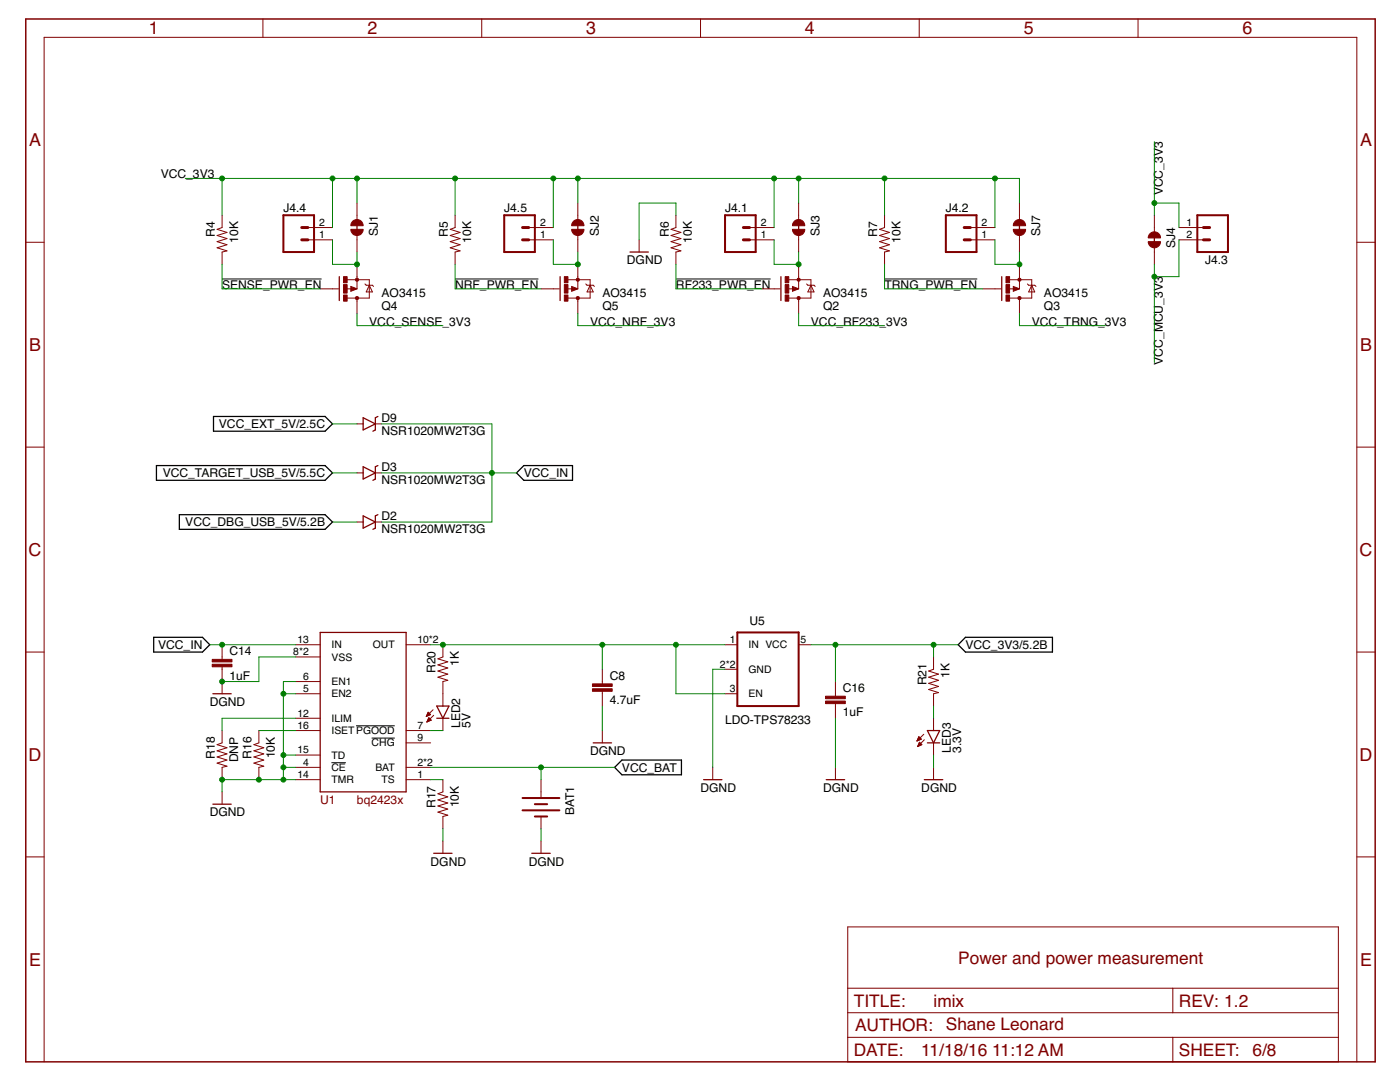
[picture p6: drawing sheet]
<svg xmlns="http://www.w3.org/2000/svg" width="279mm" height="216mm" viewBox="0 0 279 216" stroke-linecap="round" stroke-linejoin="round" font-family="sans-serif">
<path d="M44.3 55.7h19.9M90.8 55.7h16.6M134.9 55.7h18.9M176.5 55.7h18.5M66.1 152.2h2.9M71.1 144.8h7.7M74.2 147.3h4.6" fill="none" stroke="#000" stroke-width=".2"/>
<path d="M31.2 92.9h33.7l1.5 1.5-1.5 1.4h-33.7zM42.6 83.1h22.3l1.5 1.5-1.5 1.4h-22.3zM103.1 94.4l1.4-1.5h9.8v2.9h-9.8zM35.8 102.7h29.1l1.5 1.5-1.5 1.4h-29.1zM30.7 127.2h9.7l1.5 1.5-1.5 1.4h-9.7zM192.7 127.2h17.3v2.9h-17.3l-1.5-1.4zM122.7 153.1l1.4-1.4h11.9v2.9h-11.9z" fill="none" stroke="#000" stroke-width=".25"/>
<path d="M56.6 42.9h6.1v7.4h-6.1zM100.6 42.9h6.1v7.4h-6.1zM144.7 42.9h6.1v7.4h-6.1zM188.8 42.9h6.1v7.4h-6.1zM239 42.9h6.1v7.4h-6.1zM147.2 126.2h12.2v14.7h-12.2zM104.3 159.2h7.3M104.3 161.7h7.3M106.7 160.5h2.5M106.7 162.9h2.5" fill="none" stroke="#800000" stroke-width=".4"/>
<g fill="none" stroke="#800000" stroke-width=".2">
<path d="M52.5 3.8v3.7M96.1 3.8v3.7M139.8 3.8v3.7M183.5 3.8v3.7M227.1 3.8v3.7M5.1 48.3h3.7M44.3 42.9v2.5l-1 .4 2 .6-2 .6 2 .6-2 .6 2 .6-2 .6 2 .7-1 .2v2.4M61.4 47.9h5M61.4 45.4h5M63.9 57.6h3.7M69.3 55.8h4.4v3.7h-4.4M69.3 57.6h.8"/>
<path d="M70 57.1l1.2 .5-1.2 .5zM71.2 40.5v3.3M71.2 47v3.3M71.2 52.7v4.9M71.2 59.5v3M72.8 56.7l.3 .2h1.2l.2 .2M73.7 56.9l.6 1.4h-1.2zM90.8 42.9v2.5l-.9 .4 1.9 .6-1.9 .6 1.9 .6-1.9 .6 1.9 .6-1.9 .6 1.9 .7-1 .2v2.4M105.5 47.9h4.9M105.5 45.4h4.9M108 57.6h3.6M113.3 55.8h4.5v3.7h-4.4"/>
<path d="M113.3 57.6h.9M114.1 57.1l1.2 .5-1.2 .5zM115.3 40.5v3.3M115.3 47v3.3M115.3 52.7v4.9M115.3 59.5v3M116.9 56.7l.3 .2h1.2l.2 .2M117.8 56.9l.6 1.4h-1.2zM127.6 47.9v2.4M134.9 42.9v2.5l-1 .4 2 .6-2 .6 2 .6-2 .6 2 .6-2 .6 2 .7-1 .2v2.4M149.6 47.9h4.9M149.6 45.4h4.9"/>
<path d="M152 57.6h3.7M157.4 55.8h4.4v3.7h-4.3M157.4 57.6h.9M158.2 57.1l1.2 .5-1.2 .5zM159.4 40.5v3.3M159.4 47v3.3M159.4 52.7v4.9M159.4 59.5v3M161 56.7l.2 .2h1.3l.2 .2M161.8 56.9l.7 1.4h-1.3zM176.5 42.9v2.5l-1 .4 2 .6-2 .6 2 .6-2 .6 2 .6-2 .6 2 .7-1 .2v2.4M193.7 47.9h4.9"/>
<path d="M193.7 45.4h4.9M196.1 57.6h3.7M201.5 55.8h4.4v3.7h-4.4M201.5 57.6h.9M202.2 57.1l1.3 .5-1.3 .5zM203.5 40.5v3.3M203.5 47v3.3M203.5 52.7v4.9M203.5 59.5v3M205 56.7l.3 .2h1.2l.3 .2M205.9 56.9l.6 1.4h-1.2zM230.4 42.9v3.4"/>
<path d="M230.4 49.4v3.3M235.3 47.9h4.9M235.3 45.4h4.9M270.8 48.3h3.6M5.1 89.2h3.7M71.2 84.6h1.3M71.2 94.4h1.3M74.9 84.6h1.2M74.9 94.4h1.2M270.8 89.2h3.6M71.2 104.2h1.3M74.9 104.2h1.2"/>
<path d="M5.1 130.1h3.7M44.3 128.7v2.9M44.3 133.1v5.3M59 138.4h4.9M59 128.7h4.9M59 136h4.9M59 131.1h4.9M81 128.7h4.9M88.4 128.7v2.4l-1 .4 2 .6-2 .6 2 .6-2 .6 2 .6-2 .6 2 .6-1 .3v4.9M120.2 133.5v3M120.2 137.9v3M144.7 138.4h2.5"/>
<path d="M144.7 133.5h2.5M144.7 128.7h2.5M159.4 128.7h2.4M166.7 136v2.9M186.3 131.1v2.4l-1 .4 2 .6-2 .6 2 .6-2 .7 2 .6-2 .6 2 .6-1 .2v2.5M270.8 130.1h3.6M44.3 145.8v2.4l-1 .4 2 .6-2 .6 2 .6-2 .6 2 .7-2 .6 2 .6-1 .2v2.5M44.3 158v2.5M51.7 145.8v2.4l-1 .4 1.9 .6-1.9 .6 1.9 .6-1.9 .6 1.9 .7-1.9 .6 1.9 .6-.9 .2v2.5M59 143.3h4.9M59 153.1h4.9M59 145.8h4.9"/>
<path d="M59 150.7h4.9M59 155.6h4.9M81 148.2h4.9M81 153.1h4.9M81 145.8h4.9M81 155.6h4.9M85.1 142.9h.1M85.2 142.8h.3M85.2 142.7h.5M85.2 144.1h.1M85.3 142.6h.6M85.3 143.9h.2"/>
<path d="M85.3 142.5h.5M85.3 143.8h.4M85.3 142.3h.4M85.3 143.7h.7M85.4 142.2h.2M85.4 143.6h.6M85.4 142.1l.5 .5-.8 .4zM85.4 143.5h.5M85.5 143.4h.2M85.6 143.3h.1M85.6 143.2l.5 .5-.9 .4zM86.4 141.6l-1.3 1.4"/>
<path d="M86.6 142.7l-1.4 1.4M88.4 143.3v2.5M88.4 155.6v2.4l-1 .4 2 .6-2 .6 2 .6-2 .6 2 .6-2 .7 2 .6-1 .2v2.5M108 155.6v3.4M120.2 145.8v2.4M142.2 153.1v2.5M166.7 140.4v2.9M166.7 153.1v2.5M183 147.8h.1M183 147.7h.3M183.1 147.6h.5M183.2 147.5h.6"/>
<path d="M183.2 148.9h.1M183.2 147.4h.6M183.2 148.8h.4M183.3 147.3h.4M183.3 148.7h.5M183.3 147.2h.2M183.3 148.5h.6M183.3 147h.1M183.4 147l.5 .5-.9 .3zM183.4 148.4h.4M183.4 148.3h.3M183.5 148.2h.1"/>
<path d="M183.5 148.1l.5 .5-.9 .4zM184.4 146.5l-1.4 1.3M184.5 147.6l-1.4 1.4M186.3 143.3v2.5M186.3 148.2v2.5M186.3 153.1v2.5M5.1 171h3.7M88.4 167.8v2.5M108 162.9v2.5M108 167.8v2.5M270.8 171h3.6M169.2 185h97.9v26.9h-97.9z"/>
<path d="M169.2 197.2h97.9M234.1 197.2v4.9M8.8 211.9v-204.4h262v204.4M169.2 202.1h97.9M169.2 207h97.9M234.1 207v4.9"/>
</g>
<g fill="#800000" stroke="#800000" stroke-width=".2">
<path d="M164.8 139.9h3.9v.5h-3.9z"/>
<path d="M164.8 138.9h3.9v.5h-3.9z"/>
<path d="M42.4 132.5h3.9v.6h-3.9z"/>
<path d="M42.4 131.6h3.9v.5h-3.9z"/>
<path d="M68.6 55.2h.7v1.2h-.7z"/>
<path d="M68.6 58.9h.7v1.2h-.7z"/>
<path d="M68.6 56.8h.7v1.7h-.7z"/>
<path d="M112.6 55.2h.7v1.2h-.7z"/>
<path d="M112.6 58.9h.7v1.2h-.7z"/>
<path d="M112.6 56.8h.7v1.7h-.7z"/>
<path d="M156.7 55.2h.7v1.2h-.7z"/>
<path d="M156.7 58.9h.7v1.2h-.7z"/>
<path d="M156.7 56.8h.7v1.7h-.7z"/>
<path d="M200.8 55.2h.7v1.2h-.7z"/>
<path d="M200.8 58.9h.7v1.2h-.7z"/>
<path d="M200.8 56.8h.7v1.7h-.7z"/>
<path d="M118.2 137.4h4v.5h-4z"/>
<path d="M118.2 136.5h4v.5h-4z"/>
</g>
<g fill="none" stroke="#800000" stroke-width=".25">
<path d="M67.7 55.2v4.8M71.2 44.7v1.7M111.8 55.2v4.8M115.3 44.7v1.7M125.7 50.3h3.7M155.9 55.2v4.8M159.4 44.7v1.7M199.9 55.2v4.8M203.5 44.7v1.7M230.4 47.1v1.7M72.5 83.4l2.4 1.2-2.4 1.2zM72.5 93.1l2.4 1.3-2.4 1.2z"/>
<path d="M75.4 83.1l-.5 .3v2.4l-.5 .2M75.4 92.9l-.5 .2v2.5l-.5 .2M72.5 102.9l2.4 1.3-2.4 1.2zM75.4 102.7l-.5 .2v2.5l-.5 .2M42.5 138.4h3.6M63.9 126.2h17.1v31.8h-17.1zM87.2 140.9h2.4l-1.2 2.4zM87.2 143.3h2.4M118.4 148.2h3.6M140.4 155.6h3.7M164.9 155.6h3.7M184.5 155.6h3.7"/>
<path d="M185.1 145.8h2.4l-1.2 2.4zM185.1 148.2h2.4M42.5 160.5h3.6M86.6 170.3h3.6M106.1 170.3h3.7"/>
</g>
<path d="M5.1 3.8h269.3v208.1h-269.3zM70.1 57.4l.9 .2-.9 .3v-.3h.3M114.2 57.4l.9 .2-.9 .3v-.3h.2M158.3 57.4l.8 .2-.8 .3v-.3h.2M202.4 57.4l.8 .2-.8 .3v-.3h.2" fill="none" stroke="#800000" stroke-width=".3"/>
<g fill="#800000" stroke="#800000" stroke-width=".2">
<path d="M71 55.6h.5v.4l-.3 .1-.2-.1z" fill-rule="evenodd"/>
<path d="M115.1 55.6h.4v.4l-.2 .1-.2-.1z" fill-rule="evenodd"/>
<path d="M159.2 55.6h.4v.4l-.2 .1-.2-.1z" fill-rule="evenodd"/>
<path d="M71.2 45.8h1.3a1.19 1.19 0 0 1-1.3 1.2z" fill-rule="evenodd"/>
<path d="M70 45.8h1.2v1.2a1.19 1.19 0 0 1-1.2-1.2z" fill-rule="evenodd"/>
<path d="M70.4 44.1a1.23 1.23 0 0 1 1.4-.2 1.23 1.23 0 0 1 .7 1.1h-2.5l.1-.4z" fill-rule="evenodd"/>
<path d="M115.3 45.8h1.2a1.19 1.19 0 0 1-1.2 1.2z" fill-rule="evenodd"/>
<path d="M114.1 45.8h1.2v1.2a1.19 1.19 0 0 1-1.2-1.2z" fill-rule="evenodd"/>
<path d="M114.5 44.1a1.23 1.23 0 0 1 1.3-.2 1.23 1.23 0 0 1 .7 1.1h-2.4l.1-.4z" fill-rule="evenodd"/>
<path d="M159.4 45.8h1.2a1.19 1.19 0 0 1-1.2 1.2z" fill-rule="evenodd"/>
<path d="M158.2 45.8h1.2v1.2a1.19 1.19 0 0 1-1.2-1.2z" fill-rule="evenodd"/>
<path d="M158.6 44.1a1.23 1.23 0 0 1 1.3-.2 1.23 1.23 0 0 1 .7 1.1h-2.4v-.4z" fill-rule="evenodd"/>
<path d="M230.4 48.2h1.2a1.23 1.23 0 0 1-1.2 1.2z" fill-rule="evenodd"/>
<path d="M229.2 48.2h1.2v1.2a1.23 1.23 0 0 1-1.2-1.2z" fill-rule="evenodd"/>
<path d="M229.4 46.8a1.23 1.23 0 0 1 1.3-.5 1.23 1.23 0 0 1 .9 1.2h-2.4z" fill-rule="evenodd"/>
<path d="M203.2 55.6h.5v.4l-.2 .1-.3-.1z" fill-rule="evenodd"/>
<path d="M203.5 45.8h1.2a1.19 1.19 0 0 1-1.2 1.2z" fill-rule="evenodd"/>
<path d="M202.2 45.8h1.3v1.2a1.19 1.19 0 0 1-1.3-1.2z" fill-rule="evenodd"/>
<path d="M202.6 44.1a1.23 1.23 0 0 1 1.4-.2 1.23 1.23 0 0 1 .7 1.1h-2.5l.1-.4z" fill-rule="evenodd"/>
<circle cx="71.3" cy="59.5" r=".32"/>
<circle cx="115.3" cy="59.5" r=".32"/>
<circle cx="159.4" cy="59.5" r=".32"/>
<circle cx="203.5" cy="59.5" r=".32"/>
</g>
<path d="M60.2 45.4h1.2M60.2 47.9h1.2M104.3 45.4h1.2M104.3 47.9h1.2M148.4 45.4h1.2M148.4 47.9h1.2M192.4 45.4h1.3M192.4 47.9h1.3M240.2 45.4h1.2M240.2 47.9h1.2" fill="none" stroke="#800000" stroke-width=".59"/>
<g fill="none" stroke="#008000" stroke-width=".2">
<path d="M37 35.6h166.5v4.9M44.3 35.6v7.3M66.4 35.6v9.8M71.2 35.6v4.9M90.8 35.6v7.3M110.4 35.6v9.8M115.3 35.6v4.9M154.5 35.6v9.8M159.4 35.6v4.9M176.5 35.6v7.3M198.6 35.6v9.8M230.4 28.3v14.6"/>
<path d="M44.3 52.7v4.9h19.6M66.4 47.9v4.8h4.8v-2.4M90.8 52.7v4.9h17.2M110.4 47.9v4.8h4.9v-2.4M134.9 42.9v-2.4h-7.3v7.4M134.9 52.7v4.9h17.1M154.5 47.9v4.8h4.9v-2.4M176.5 52.7v4.9h19.6M198.6 47.9v4.8h4.9v-2.4M230.4 40.5h4.9v4.9M230.4 52.7v19.6M235.3 47.9v7.3h-4.9"/>
<path d="M71.2 62.5v2.5h17.2M115.3 62.5v2.5h17.2M159.4 62.5v2.5h17.1M203.5 62.5v2.5h17.1M66.4 94.4h4.8M66.4 84.6h4.8M76.1 84.6h22.1v19.6h-22.1M76.1 94.4h27M66.4 104.2h4.8M41.9 128.7h17.1M56.6 138.4h2.4M59 131.1h-7.3v4.9h-7.4"/>
<path d="M59 136h-2.4v19.6M85.9 128.7h58.8M120.2 128.7v4.8M134.9 128.7v9.7h9.8M144.7 133.5h-2.5v19.6M161.8 128.7h29.4M166.7 128.7v7.3M186.3 128.7v2.4M51.7 145.8h7.3M56.6 150.7h2.4M56.6 153.1h2.4M59 143.3h-14.7v2.5"/>
<path d="M59 155.6h-14.7v2.4M85.9 153.1h36.8M85.9 155.6h2.5M85.9 145.8h2.5M108 153.1v2.5M120.2 140.9v4.9M166.7 143.3v9.8M186.3 140.9v2.4M186.3 150.7v2.4M88.4 165.4v2.4M108 165.4v2.4"/>
</g>
<g fill="#008000" stroke="#008000" stroke-width=".2">
<circle cx="44.3" cy="136" r=".49"/>
<circle cx="56.6" cy="153.1" r=".49"/>
<circle cx="56.6" cy="155.6" r=".49"/>
<circle cx="51.7" cy="155.6" r=".49"/>
<circle cx="44.3" cy="155.6" r=".49"/>
<circle cx="56.6" cy="150.7" r=".49"/>
<circle cx="56.6" cy="138.4" r=".49"/>
<circle cx="108" cy="153.1" r=".49"/>
<circle cx="230.4" cy="40.5" r=".49"/>
<circle cx="115.3" cy="35.6" r=".49"/>
<circle cx="71.2" cy="35.6" r=".49"/>
<circle cx="66.4" cy="35.6" r=".49"/>
<circle cx="110.4" cy="35.6" r=".49"/>
<circle cx="154.5" cy="35.6" r=".49"/>
<circle cx="159.4" cy="35.6" r=".49"/>
<circle cx="198.6" cy="35.6" r=".49"/>
<circle cx="44.3" cy="35.6" r=".49"/>
<circle cx="90.8" cy="35.6" r=".49"/>
<circle cx="176.5" cy="35.6" r=".49"/>
<circle cx="166.7" cy="128.7" r=".49"/>
<circle cx="186.3" cy="128.7" r=".49"/>
<circle cx="134.9" cy="128.7" r=".49"/>
<circle cx="88.4" cy="128.7" r=".49"/>
<circle cx="120.2" cy="128.7" r=".49"/>
<circle cx="98.2" cy="94.4" r=".49"/>
<circle cx="44.3" cy="128.7" r=".49"/>
<circle cx="230.4" cy="55.2" r=".49"/>
<circle cx="71.2" cy="52.7" r=".49"/>
<circle cx="115.3" cy="52.7" r=".49"/>
<circle cx="159.4" cy="52.7" r=".49"/>
<circle cx="203.5" cy="52.7" r=".49"/>
</g>
<g font-size="3.6" fill="#800000">
<text x="29.7" y="6.9">1</text>
<text x="73.3" y="6.9">2</text>
<text x="117" y="6.9">3</text>
<text x="160.7" y="6.9">4</text>
<text x="204.3" y="6.9">5</text>
<text x="248" y="6.9">6</text>
<text x="5.8" y="29.1">A</text>
<text x="271.4" y="29.1">A</text>
<text x="5.8" y="70">B</text>
<text x="271.4" y="70">B</text>
<text x="5.7" y="110.9">C</text>
<text x="271.3" y="110.9">C</text>
<text x="5.7" y="151.8">D</text>
<text x="271.3" y="151.8">D</text>
<text x="5.8" y="192.7">E</text>
<text x="271.4" y="192.7">E</text>
</g>
<g font-size="3.5" fill="#800000">
<text x="191.2" y="192.3">Power and power measurement</text>
<text x="170.4" y="200.9">TITLE:</text>
<text x="186.3" y="200.9">imix</text>
<text x="235.3" y="200.9">REV: 1.2</text>
<text x="170.6" y="205.8">AUTHOR:</text>
<text x="188.8" y="205.5">Shane Leonard</text>
<text x="170.4" y="210.7">DATE:</text>
<text x="183.9" y="210.7">11/18/16</text>
<text x="198" y="210.7">11:12 AM</text>
<text x="235.3" y="210.7">SHEET:</text>
<text x="250" y="210.7">6/8</text>
</g>
<g font-size="2.4">
<text x="32.1" y="35.6">VCC_3V3</text>
<text x="232.1" y="39" transform="rotate(-90 232.1 39)">VCC_3V3</text>
<text x="42.9" y="47.3" transform="rotate(-90 42.9 47.3)">R4</text>
<text x="56.6" y="42.2">J4.4</text>
<text x="75.4" y="47.1" transform="rotate(-90 75.4 47.1)">SJ1</text>
<text x="89.4" y="47.3" transform="rotate(-90 89.4 47.3)">R5</text>
<text x="100.6" y="42.2">J4.5</text>
<text x="119.5" y="47.1" transform="rotate(-90 119.5 47.1)">SJ2</text>
<text x="133.5" y="47.3" transform="rotate(-90 133.5 47.3)">R6</text>
<text x="144.7" y="42.2">J4.1</text>
<text x="163.5" y="47.1" transform="rotate(-90 163.5 47.1)">SJ3</text>
<text x="175.1" y="47.3" transform="rotate(-90 175.1 47.3)">R7</text>
<text x="188.8" y="42.2">J4.2</text>
<text x="207.6" y="47.1" transform="rotate(-90 207.6 47.1)">SJ7</text>
<text x="47.5" y="48.5" transform="rotate(-90 47.5 48.5)">10K</text>
<text x="94" y="48.5" transform="rotate(-90 94 48.5)">10K</text>
<text x="125.1" y="52.7">DGND</text>
<text x="138.1" y="48.5" transform="rotate(-90 138.1 48.5)">10K</text>
<text x="179.7" y="48.5" transform="rotate(-90 179.7 48.5)">10K</text>
<text x="234.5" y="49.6" transform="rotate(-90 234.5 49.6)">SJ4</text>
<text x="240.5" y="52.7">J4.3</text>
<text x="44.3" y="57.6">SENSE_PWR_EN</text>
<text x="76.1" y="59.4">AO3415</text>
<text x="90.8" y="57.6">NRF_PWR_EN</text>
<text x="120.2" y="59.4">AO3415</text>
<text x="134.9" y="57.6">RF233_PWR_EN</text>
<text x="164.3" y="59.4">AO3415</text>
<text x="176.5" y="57.6">TRNG_PWR_EN</text>
<text x="208.3" y="59.4">AO3415</text>
<text x="73.7" y="65">VCC_SENSE_3V3</text>
<text x="76.1" y="61.8">Q4</text>
<text x="117.8" y="65">VCC_NRF_3V3</text>
<text x="120.2" y="61.8">Q5</text>
<text x="161.8" y="65">VCC_RF233_3V3</text>
<text x="164.3" y="61.8">Q2</text>
<text x="205.9" y="65">VCC_TRNG_3V3</text>
<text x="208.3" y="61.8">Q3</text>
<text x="232.1" y="72.8" transform="rotate(-90 232.1 72.8)">VCC_MCU_3V3</text>
<text x="43.7" y="85.4">VCC_EXT_5V/2.5C</text>
<text x="76.1" y="86.8">NSR1020MW2T3G</text>
<text x="76.1" y="84.1">D9</text>
<text x="32.5" y="95.2">VCC_TARGET_USB_5V/5.5C</text>
<text x="76.1" y="93.9">D3</text>
<text x="104.5" y="95.2">VCC_IN</text>
<text x="76.1" y="96.6">NSR1020MW2T3G</text>
<text x="37" y="105">VCC_DBG_USB_5V/5.2B</text>
<text x="76.1" y="106.4">NSR1020MW2T3G</text>
<text x="76.1" y="103.7">D2</text>
<text x="149.6" y="124.7">U5</text>
<text x="31.6" y="129.5">VCC_IN</text>
<text x="45.8" y="130.7">C14</text>
<text x="192.7" y="129.5">VCC_3V3/5.2B</text>
<text x="45.8" y="135.6">1uF</text>
<text x="86.9" y="134.3" transform="rotate(-90 86.9 134.3)">R20</text>
<text x="91.6" y="132.8" transform="rotate(-90 91.6 132.8)">1K</text>
<text x="121.7" y="135.6">C8</text>
<text x="184.9" y="136.7" transform="rotate(-90 184.9 136.7)">R21</text>
<text x="189.5" y="135.3" transform="rotate(-90 189.5 135.3)">1K</text>
<text x="41.9" y="140.9">DGND</text>
<text x="121.7" y="140.5">4.7uF</text>
<text x="168.2" y="143">1uF</text>
<text x="168.2" y="138.1">C16</text>
<text x="91.8" y="145.3" transform="rotate(-90 91.8 145.3)">LED2</text>
<text x="93.9" y="145.3" transform="rotate(-90 93.9 145.3)">5V</text>
<text x="144.7" y="144.6">LDO-TPS78233</text>
<text x="42.9" y="151.4" transform="rotate(-90 42.9 151.4)">R18</text>
<text x="47.5" y="152.1" transform="rotate(-90 47.5 152.1)">DNP</text>
<text x="50.2" y="151.4" transform="rotate(-90 50.2 151.4)">R16</text>
<text x="54.8" y="151.3" transform="rotate(-90 54.8 151.3)">10K</text>
<text x="117.8" y="150.7">DGND</text>
<text x="124.1" y="154">VCC_BAT</text>
<text x="189.7" y="150.2" transform="rotate(-90 189.7 150.2)">LED3</text>
<text x="191.8" y="150.2" transform="rotate(-90 191.8 150.2)">3.3V</text>
<text x="86.9" y="161.2" transform="rotate(-90 86.9 161.2)">R17</text>
<text x="91.6" y="161.1" transform="rotate(-90 91.6 161.1)">10K</text>
<text x="139.8" y="158">DGND</text>
<text x="164.3" y="158">DGND</text>
<text x="183.9" y="158">DGND</text>
<text x="41.9" y="162.9">DGND</text>
<text x="114.6" y="162.7" transform="rotate(-90 114.6 162.7)">BAT1</text>
<text x="85.9" y="172.7">DGND</text>
<text x="105.5" y="172.7">DGND</text>
</g>
<g font-size="2.4" fill="#800000">
<text x="63.9" y="160.5">U1</text>
<text x="71.2" y="160.5">bq2423x</text>
</g>
<g font-size="2.1">
<text x="63.7" y="47.5">1</text>
<text x="63.7" y="45.1">2</text>
<text x="107.8" y="47.5">1</text>
<text x="107.8" y="45.1">2</text>
<text x="151.8" y="47.5">1</text>
<text x="151.8" y="45.1">2</text>
<text x="195.9" y="47.5">1</text>
<text x="195.9" y="45.1">2</text>
<text x="236.8" y="45.1">1</text>
<text x="236.8" y="47.5">2</text>
<text x="58.5" y="130.7">8*2</text>
<text x="59.3" y="128.3">13</text>
<text x="66.2" y="129.4">IN</text>
<text x="66.2" y="131.8">VSS</text>
<text x="74.4" y="129.4">OUT</text>
<text x="83.3" y="128.3">10*2</text>
<text x="145.6" y="128.3">1</text>
<text x="149.4" y="129.4">IN VCC</text>
<text x="159.7" y="128.3">5</text>
<text x="60.5" y="135.6">6</text>
<text x="66.2" y="136.7">EN1</text>
<text x="143.7" y="133.2">2*2</text>
<text x="149.4" y="134.3">GND</text>
<text x="59.3" y="143">12</text>
<text x="60.5" y="138.1">5</text>
<text x="66.2" y="139.2">EN2</text>
<text x="145.6" y="138.1">3</text>
<text x="149.4" y="139.2">EN</text>
<text x="59.3" y="145.4">16</text>
<text x="66.2" y="144.1">ILIM</text>
<text x="66.2" y="146.5">ISETPGOOD</text>
<text x="74.2" y="149">CHG</text>
<text x="83.3" y="147.9">9</text>
<text x="83.3" y="145.4">7</text>
<text x="59.3" y="150.3">15</text>
<text x="59.3" y="155.2">14</text>
<text x="60.5" y="152.8">4</text>
<text x="66.2" y="153.9">CE</text>
<text x="66.2" y="151.4">TD</text>
<text x="74.9" y="153.8">BAT</text>
<text x="83.3" y="152.8">2*2</text>
<text x="83.3" y="155.2">1</text>
<text x="66.2" y="156.3">TMR</text>
<text x="76.1" y="156.3">TS</text>
</g>
</svg>
